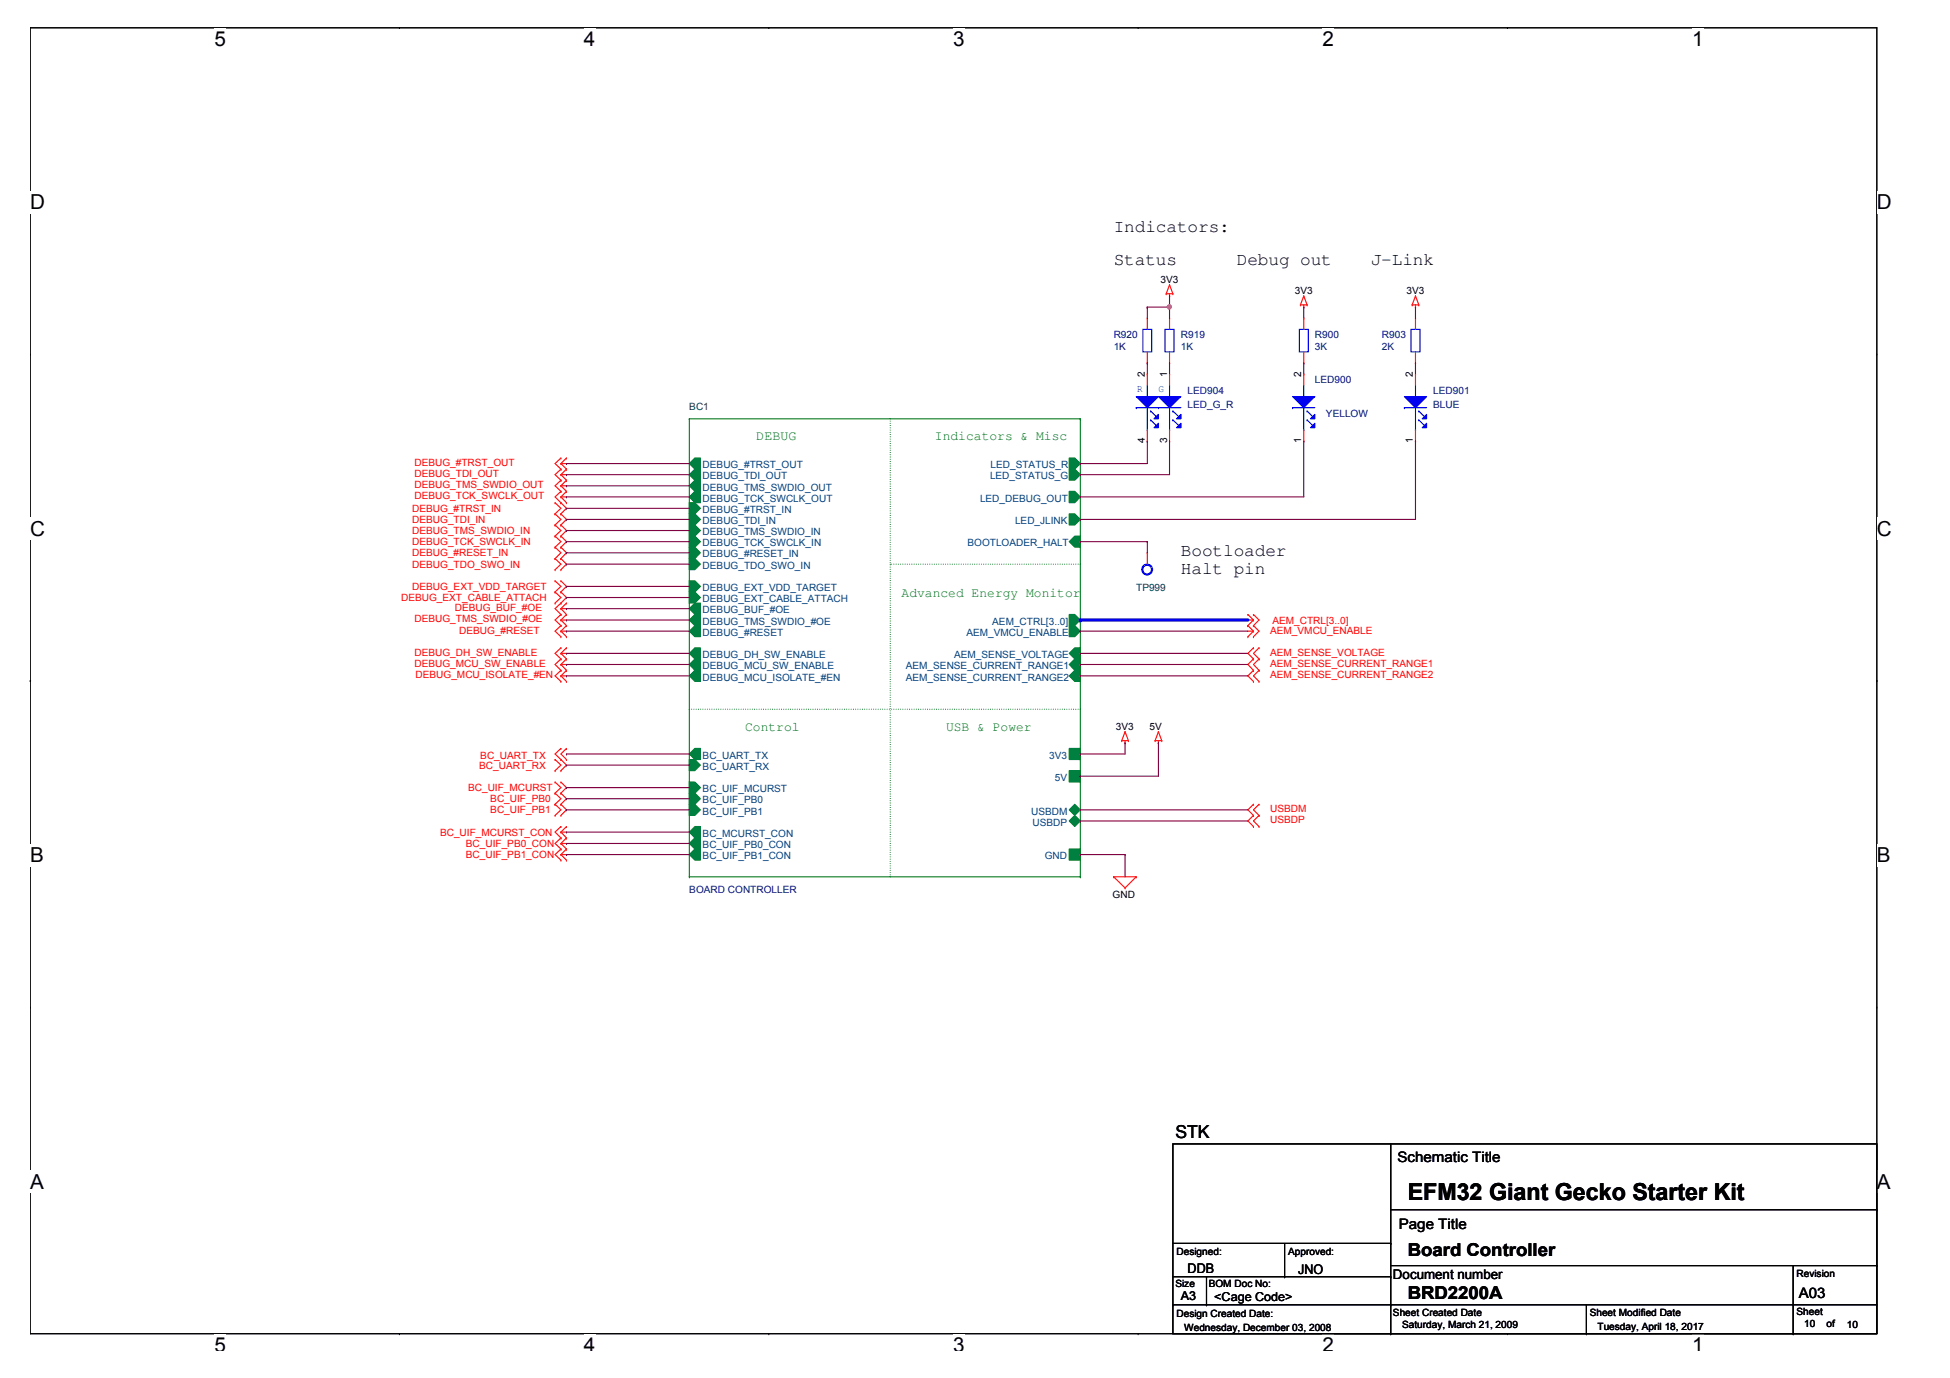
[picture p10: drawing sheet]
<svg xmlns="http://www.w3.org/2000/svg" width="297mm" height="210mm" viewBox="0 0 297 210" stroke-linecap="round" stroke-linejoin="round" font-family="sans-serif">
<path d="M4.6 4.2h281.3v199h-281.3z" fill="none" stroke="#000" stroke-width=".17"/>
<g fill="#fff">
<path d="M32.7 4.2h1.7v3.5h-1.7z"/>
<path d="M32.7 203.2h1.7v2.5h-1.7z"/>
</g>
<path d="M60.8 4.2h.1M60.8 203.2h.1" fill="none" stroke="#000" stroke-width=".17"/>
<g fill="#fff">
<path d="M89 4.2h1.7v3.5h-1.7z"/>
<path d="M89 203.2h1.7v2.5h-1.7z"/>
</g>
<path d="M117.1 4.2h.1M117.1 203.2h.1" fill="none" stroke="#000" stroke-width=".17"/>
<g fill="#fff">
<path d="M145.2 4.2h1.8v3.5h-1.8z"/>
<path d="M145.2 203.2h1.8v2.5h-1.8z"/>
</g>
<path d="M173.4 4.2h.1M173.4 203.2h.1" fill="none" stroke="#000" stroke-width=".17"/>
<g fill="#fff">
<path d="M201.5 4.2h1.7v3.5h-1.7z"/>
<path d="M201.5 203.2h1.7v2.5h-1.7z"/>
</g>
<path d="M229.6 4.2h.1M229.6 203.2h.1" fill="none" stroke="#000" stroke-width=".17"/>
<g fill="#fff">
<path d="M257.7 4.2h1.8v3.5h-1.8z"/>
<path d="M257.7 203.2h1.8v2.5h-1.8z"/>
<path d="M4.6 29.1h2.2v3.5h-2.2z"/>
<path d="M285.9 29.1h2.2v3.5h-2.2z"/>
<path d="M4.6 78.8h2.2v3.5h-2.2z"/>
<path d="M285.9 78.8h2.2v3.5h-2.2z"/>
</g>
<path d="M4.6 53.9h.1M285.9 53.9h.1" fill="none" stroke="#000" stroke-width=".17"/>
<g fill="#fff">
<path d="M4.6 128.5h2.1v3.5h-2.1z"/>
<path d="M285.9 128.5h2.1v3.5h-2.1z"/>
</g>
<path d="M4.6 103.7h.1M285.9 103.7h.1" fill="none" stroke="#000" stroke-width=".17"/>
<path d="M4.6 103.7h.1M285.9 103.7h.1" fill="none" stroke="#000" stroke-width=".15"/>
<g fill="#fff">
<path d="M4.6 178.3h2.1v3.4h-2.1z"/>
<path d="M285.9 178.3h2.1v3.4h-2.1z"/>
</g>
<g fill="none" stroke="#000" stroke-width=".17">
<path d="M4.6 153.4h.1M285.9 153.4h.1M178.7 174.2h107.2v29h-107.2zM211.9 174.2v29M178.7 198.8h.1M178.7 198.8h107.2M178.7 194.5h33.2M178.7 189.4h33.2M183.8 198.8h.1M183.8 194.5v4.3M195.7 194.5h.1M195.7 189.4v5.1"/>
<path d="M211.9 198.8h.1M211.9 194.5h.1M211.9 189.4h.1M211.9 184.3h74M211.9 192.8h74M241.7 198.8v4.4M273.1 198.8h.1M273.1 192.8v10.4M285.9 184.3h.1M285.9 192.8h.1M211.9 203.2h.1M241.7 203.2h.1"/>
<path d="M273.1 203.2h.1"/>
</g>
<g fill="none" stroke="#f00" stroke-width=".17">
<path d="M177.6 44.7h.1M177.6 44.7h1.1M178.2 45.1h.1M178.2 43.4h.1M178.2 44.7v.4M178.2 43.4l-.6 1.3M178.2 43.4l.5 1.3M178.7 44.7h.1M198.1 46.4h.1M198.1 46.4h1M198.6 46.8h.1M198.6 45.1h.1"/>
<path d="M198.6 46.4v.4M198.6 45.1l-.5 1.3M198.6 45.1l.5 1.3M199.1 46.4h.1M215.1 46.4h.1M215.1 46.4h1M215.6 46.8h.1M215.6 45.1h.1M215.6 46.4v.4M215.6 45.1l.5 1.3M215.6 45.1l-.5 1.3M216.1 46.4h.1"/>
<path d="M84.6 80h.1M84.6 78.3h.1M84.6 76.6h.1M84.6 80l.8 .8-.8 .9M84.6 78.3l.8 .8-.8 .9M84.6 76.6l.8 .8-.8 .9M85.4 80h.1M85.4 78.3h.1M85.4 71.5h.1M85.4 69.8h.1M85.4 70.6h.1M85.4 76.6h.1"/>
<path d="M85.4 74.8h.1M85.4 75.7h.1M85.4 73.2h.1M85.4 74h.1M85.4 72.3h.1M85.4 80l.9 .8-.9 .9M85.4 78.3l.9 .8-.9 .9M85.4 69.8l-.8 .8 .8 .9M85.4 70.6l.9 .9M85.4 70.6h.9M85.4 74.8l-.8 .9 1.7 1.7-.9 .9M85.4 75.7l.9 .9"/>
<path d="M85.4 75.7h.9M85.4 73.2l-.8 .8 .8 .8M85.4 74l.9 .8M85.4 74h.9M85.4 71.5l-.8 .8 .8 .9M85.4 72.3l.9 .9M85.4 72.3h.9M86.3 71.5h.1M86.3 69.8h.1M86.3 76.6h.1M86.3 74.8h.1M86.3 73.2h.1"/>
<path d="M86.3 69.8l-.9 .8M86.3 74.8l-.9 .9M86.3 73.2l-.9 .8M86.3 71.5l-.9 .8M84.6 81.7h.1M84.6 85.1h.1M84.6 86.8h.1M84.6 83.4h.1M84.6 90.2h.1M84.6 91.9h.1M84.6 88.5h.1M84.6 85.1l.8 .8-.8 .9"/>
<path d="M84.6 81.7l.8 .8-.8 .9M84.6 83.4l.8 .8-.8 .9M84.6 90.2l.8 .8-.8 .9M84.6 88.5l.8 .8-.8 .9M85.4 93.6h.1M85.4 91.9h.1M85.4 92.7h.1M85.4 95.3h.1M85.4 94.4h.1M85.4 81.7h.1M85.4 85.1h.1M85.4 86.8h.1"/>
<path d="M85.4 83.4h.1M85.4 90.2h.1M85.4 88.5h.1M85.4 97h.1M85.4 96.1h.1M85.4 98.7h.1M85.4 99.5h.1M85.4 91.9l-.8 .8 .8 .9M85.4 92.7l.9 .9M85.4 92.7h.9M85.4 93.6l-.8 .8 .8 .9M85.4 94.4l.9 .9"/>
<path d="M85.4 94.4h.9M85.4 85.1l.9 .8-.9 .9M85.4 81.7l.9 .8-.9 .9M85.4 83.4l.9 .8-.9 .9M85.4 90.2l.9 .8-.9 .9M85.4 88.5l.9 .8-.9 .9M85.4 95.3l-.8 .8 .8 .9M85.4 96.1l.9 .9M85.4 96.1h.9M85.4 98.7l-.8 .8 .8 .9M85.4 99.5l.9 .9M85.4 99.5h.9"/>
<path d="M86.3 93.6h.1M86.3 91.9h.1M86.3 95.3h.1M86.3 97h.1M86.3 98.7h.1M86.3 91.9l-.9 .8M86.3 93.6l-.9 .8M86.3 95.3l-.9 .8M86.3 98.7l-.9 .8M190.1 95.3h.1M190.1 97h.1M190.1 93.6h.1"/>
<path d="M190.1 94.4h.8M190.1 96.1h.8M190.1 95.3l.8 .8M190.1 93.6l.8 .8M190.9 95.3h.1M190.9 97h.1M190.9 96.1h.1M190.9 93.6h.1M190.9 94.4h.1M190.9 98.7h.1M190.9 95.3l.9 .8-.9 .9M190.9 96.1l-.8 .9"/>
<path d="M190.9 93.6l.9 .8-.9 .9M190.9 94.4l-.8 .9M190.9 98.7l-.8 .8 .8 .9M191.8 98.7h.1M191.8 98.7l-.9 .8 .9 .9M84.6 115.7h.1M84.6 117.4h.1M84.6 119.1h.1M84.6 115.7l.8 .8-.8 .9M84.6 119.1l.8 .9-.8 .8M85.4 100.4h.1M85.4 102.1h.1"/>
<path d="M85.4 101.2h.1M85.4 103.8h.1M85.4 103h.1M85.4 115.7h.1M85.4 117.4h.1M85.4 114h.1M85.4 119.1h.1M85.4 100.4l-.8 .8 .8 .9M85.4 101.2l.9 .9M85.4 101.2h.9M85.4 102.1l-.8 .9 .8 .8M85.4 103l.9 .8"/>
<path d="M85.4 103h.9M85.4 115.7l.9 .8-.9 .9M85.4 114l-.8 .8 .8 .9M85.4 119.1l.9 .9-.9 .8M86.3 100.4h.1M86.3 102.1h.1M86.3 103.8h.1M86.3 114h.1M86.3 115.7h.1M86.3 100.4l-.9 .8M86.3 102.1l-.9 .9M86.3 114l-.9 .8 .9 .9"/>
<path d="M170.9 112.8h.1M170.9 112.8h1M171.4 113.2h.1M171.4 111.5h.1M171.4 112.8v.4M171.4 111.5l-.5 1.3M171.4 111.5l.5 1.3M171.9 112.8h.1M176 112.8h.1M176 112.8h1M176.5 113.2h.1M176.5 111.5h.1"/>
<path d="M176.5 112.8v.4M176.5 111.5l-.5 1.3M176.5 111.5l.5 1.3M177 112.8h.1M190.9 100.4h.1M190.9 103.8h.1M190.9 102.1h.1M190.9 102.1l-.8 .9 .8 .8M190.9 100.4l-.8 .8 .8 .9M191.8 100.4h.1M191.8 103.8h.1M191.8 102.1h.1"/>
<path d="M191.8 102.1l-.9 .9 .9 .8M191.8 100.4l-.9 .8 .9 .9M84.6 120.8h.1M84.6 122.5h.1M84.6 124.2h.1M84.6 120.8l.8 .9-.8 .8M84.6 122.5l.8 .9-.8 .8M85.4 125.9h.1M85.4 127.6h.1M85.4 126.7h.1M85.4 120.8h.1M85.4 122.5h.1"/>
<path d="M85.4 124.2h.1M85.4 129.3h.1M85.4 128.5h.1M85.4 131h.1M85.4 130.2h.1M85.4 125.9l-.8 .8 .8 .9M85.4 126.7l.9 .9M85.4 126.7h.9M85.4 120.8l.9 .9-.9 .8M85.4 122.5l.9 .9-.9 .8M85.4 127.6l-.8 .9 .8 .8M85.4 128.5l.9 .8"/>
<path d="M85.4 128.5h.9M85.4 129.3l-.8 .9 .8 .8M85.4 130.2l.9 .8M85.4 130.2h.9M86.3 125.9h.1M86.3 127.6h.1M86.3 129.3h.1M86.3 131h.1M86.3 125.9l-.9 .8M86.3 127.6l-.9 .9M86.3 129.3l-.9 .9M169.6 133.6h.1"/>
<path d="M169.6 133.6h3.5M169.6 133.6l1.8 1.7M171.4 135.3h.1M173.1 133.6h.1M173.1 133.6l-1.7 1.7M190.9 124.2h.1M190.9 122.5h.1M190.9 125.9h.1M190.9 122.5l-.8 .9 .8 .8M190.9 124.2l-.8 .9 .8 .8M191.8 124.2h.1M191.8 122.5h.1"/>
<path d="M191.8 125.9h.1M191.8 122.5l-.9 .9 .9 .8M191.8 124.2l-.9 .9 .9 .8"/>
</g>
<path d="M196.9 60.4h3.4l-1.7 1.7z" fill="#00f"/>
<path d="M196.9 60.4h3.4l-1.7 1.7z" fill="none" stroke="#00f" stroke-width=".17"/>
<path d="M199.6 63.8l.7-.7v.7z" fill="#00f"/>
<path d="M199.6 63.8l.7-.7v.7z" fill="none" stroke="#00f" stroke-width=".17"/>
<path d="M199.6 65.2l.7-.7v.7z" fill="#00f"/>
<g fill="none" stroke="#00f" stroke-width=".17">
<path d="M197.9 50.2h1.4v3.4h-1.4zM198.6 58.7v1.7M196.9 62.1h.1M196.9 62.1h3.4M198.6 60.4h.1M198.6 65.5h.1M198.6 62.1v3.4M199.1 62.6h.1M199.1 64h.1M199.1 62.6l.9 .9M199.1 64l.9 .8M199.6 65.2l.7-.7v.7z"/>
<circle cx="174.7" cy="86.8" r=".66"/>
<circle cx="174.7" cy="86.8" r=".83"/>
</g>
<path d="M198.6 57h.1M198.6 55.3h.1M198.6 48.5h.1M198.6 48.5v1.7M198.6 53.6v1.7M198.6 57v1.7M198.6 67.2h.1M198.6 65.5v1.7M174.8 84.2h.1M174.8 84.2v1.7" fill="none" stroke="#f00" stroke-width=".17"/>
<path d="M176.5 60.4h3.4l-1.7 1.7z" fill="#00f"/>
<path d="M176.5 60.4h3.4l-1.7 1.7z" fill="none" stroke="#00f" stroke-width=".17"/>
<path d="M179.2 63.8l.7-.7v.7z" fill="#00f"/>
<path d="M179.2 63.8l.7-.7v.7z" fill="none" stroke="#00f" stroke-width=".17"/>
<path d="M179.2 65.2l.7-.7v.7z" fill="#00f"/>
<g fill="none" stroke="#00f" stroke-width=".17">
<path d="M178.2 58.7v1.7M174.8 65.5h.1M174.8 62.1v3.4M176.5 62.1h.1M176.5 62.1h3.4M178.2 60.4h.1M178.2 65.5h.1M178.2 62.1v3.4M178.7 62.6h.1M178.7 64h.1M178.7 62.6l.8 .9M178.7 64l.8 .8"/>
<path d="M179.2 65.2l.7-.7v.7z"/>
</g>
<path d="M173.1 60.4h3.4l-1.7 1.7z" fill="#00f"/>
<path d="M174.8 58.7v1.7M173.1 60.4h3.4l-1.7 1.7zM173.1 62.1h.1M173.1 62.1h3.4M174.8 60.4h.1M175.3 62.6h.1M175.3 64h.1M175.3 62.6l.8 .9M175.3 64l.8 .8" fill="none" stroke="#00f" stroke-width=".17"/>
<path d="M175.8 63.8l.7-.7v.7z" fill="#00f"/>
<path d="M175.8 63.8l.7-.7v.7z" fill="none" stroke="#00f" stroke-width=".17"/>
<path d="M175.8 65.2l.7-.7v.7z" fill="#00f"/>
<path d="M175.8 65.2l.7-.7v.7z" fill="none" stroke="#00f" stroke-width=".17"/>
<path d="M174.8 57h.1M174.8 57v1.7M178.2 57h.1M178.2 57v1.7M174.8 67.2h.1M174.8 65.5v1.7M178.2 67.2h.1M178.2 65.5v1.7" fill="none" stroke="#f00" stroke-width=".17"/>
<path d="M135.6 63.8v69.8M135.6 85.9h.1M164.6 85.9h-29M105 108h.1M164.6 108h-59.6M135.6 133.6h.1" fill="none" stroke="#008000" stroke-width=".17" stroke-dasharray="0 .3"/>
<path d="M162.9 123.4l.8-.9 .9 .9-.9 .8z" fill="#008040"/>
<path d="M162.9 123.4l.8-.9 .9 .9-.9 .8z" fill="none" stroke="#008040" stroke-width=".17"/>
<path d="M162.9 125.1l.8-.9 .9 .9-.9 .8z" fill="#008040"/>
<path d="M162.9 125.1l.8-.9 .9 .9-.9 .8z" fill="none" stroke="#008040" stroke-width=".17"/>
<path d="M105.8 71.5h.9v1.7h-.9l-.8-.9z" fill-rule="evenodd" fill="#008040"/>
<path d="M105.8 71.5h.9v1.7h-.9l-.8-.9z" fill="none" stroke="#008040" stroke-width=".17"/>
<path d="M105 74l.8-.8h.9v1.6h-.9z" fill-rule="evenodd" fill="#008040"/>
<path d="M105 74l.8-.8h.9v1.6h-.9z" fill="none" stroke="#008040" stroke-width=".17"/>
<path d="M105 75.7l.8-.9h.9v1.8h-.9z" fill-rule="evenodd" fill="#008040"/>
<path d="M105 75.7l.8-.9h.9v1.8h-.9z" fill="none" stroke="#008040" stroke-width=".17"/>
<path d="M105 70.6l.8-.8h.9v1.7h-.9z" fill-rule="evenodd" fill="#008040"/>
<path d="M105 70.6l.8-.8h.9v1.7h-.9z" fill="none" stroke="#008040" stroke-width=".17"/>
<path d="M105 80h.8l.9 .8-.9 .9h-.8z" fill-rule="evenodd" fill="#008040"/>
<path d="M105 80h.8l.9 .8-.9 .9h-.8z" fill="none" stroke="#008040" stroke-width=".17"/>
<path d="M105 83.4h.8l.9 .8-.9 .9h-.8z" fill-rule="evenodd" fill="#008040"/>
<path d="M105 83.4h.8l.9 .8-.9 .9h-.8z" fill="none" stroke="#008040" stroke-width=".17"/>
<path d="M105 76.6h.8l.9 .8-.9 .9h-.8z" fill-rule="evenodd" fill="#008040"/>
<path d="M105 76.6h.8l.9 .8-.9 .9h-.8z" fill="none" stroke="#008040" stroke-width=".17"/>
<path d="M105 81.7h.8l.9 .8-.9 .9h-.8z" fill-rule="evenodd" fill="#008040"/>
<path d="M105 81.7h.8l.9 .8-.9 .9h-.8z" fill="none" stroke="#008040" stroke-width=".17"/>
<path d="M105 85.1h.8l.9 .8-.9 .9h-.8z" fill-rule="evenodd" fill="#008040"/>
<path d="M105 85.1h.8l.9 .8-.9 .9h-.8z" fill="none" stroke="#008040" stroke-width=".17"/>
<path d="M105 78.3h.8l.9 .8-.9 .9h-.8z" fill-rule="evenodd" fill="#008040"/>
<path d="M105 78.3h.8l.9 .8-.9 .9h-.8z" fill="none" stroke="#008040" stroke-width=".17"/>
<path d="M162.9 95.3h.8l.9 .8-.9 .9h-.8z" fill-rule="evenodd" fill="#008040"/>
<path d="M162.9 95.3h.8l.9 .8-.9 .9h-.8z" fill="none" stroke="#008040" stroke-width=".17"/>
<path d="M105 88.5h.8l.9 .8-.9 .9h-.8z" fill-rule="evenodd" fill="#008040"/>
<path d="M105 88.5h.8l.9 .8-.9 .9h-.8z" fill="none" stroke="#008040" stroke-width=".17"/>
<path d="M105 90.2h.8l.9 .8-.9 .9h-.8z" fill-rule="evenodd" fill="#008040"/>
<path d="M105 90.2h.8l.9 .8-.9 .9h-.8z" fill="none" stroke="#008040" stroke-width=".17"/>
<path d="M105 92.7l.8-.8h.9v1.7h-.9z" fill-rule="evenodd" fill="#008040"/>
<path d="M105 92.7l.8-.8h.9v1.7h-.9z" fill="none" stroke="#008040" stroke-width=".17"/>
<path d="M105 94.4l.8-.8h.9v1.7h-.9z" fill-rule="evenodd" fill="#008040"/>
<path d="M105 94.4l.8-.8h.9v1.7h-.9z" fill="none" stroke="#008040" stroke-width=".17"/>
<path d="M105 103l.8-.9h.9v1.7h-.9z" fill-rule="evenodd" fill="#008040"/>
<path d="M105 103l.8-.9h.9v1.7h-.9z" fill="none" stroke="#008040" stroke-width=".17"/>
<path d="M105 96.1l.8-.8h.9v1.7h-.9z" fill-rule="evenodd" fill="#008040"/>
<path d="M105 96.1l.8-.8h.9v1.7h-.9z" fill="none" stroke="#008040" stroke-width=".17"/>
<path d="M105 101.2l.8-.8h.9v1.7h-.9z" fill-rule="evenodd" fill="#008040"/>
<path d="M105 101.2l.8-.8h.9v1.7h-.9z" fill="none" stroke="#008040" stroke-width=".17"/>
<path d="M105 99.5l.8-.8h.9v1.7h-.9z" fill-rule="evenodd" fill="#008040"/>
<path d="M105 99.5l.8-.8h.9v1.7h-.9z" fill="none" stroke="#008040" stroke-width=".17"/>
<path d="M162.9 93.6h.8l.9 .8-.9 .9h-.8z" fill-rule="evenodd" fill="#008040"/>
<path d="M162.9 93.6h.8l.9 .8-.9 .9h-.8z" fill="none" stroke="#008040" stroke-width=".17"/>
<path d="M162.9 129.3h1.7v1.7h-1.7z" fill-rule="evenodd" fill="#008040"/>
<path d="M162.9 129.3h1.7v1.7h-1.7z" fill="none" stroke="#008040" stroke-width=".17"/>
<path d="M162.9 117.4h1.7v1.7h-1.7z" fill-rule="evenodd" fill="#008040"/>
<path d="M162.9 117.4h1.7v1.7h-1.7z" fill="none" stroke="#008040" stroke-width=".17"/>
<path d="M162.9 114h1.7v1.7h-1.7z" fill-rule="evenodd" fill="#008040"/>
<path d="M162.9 114h1.7v1.7h-1.7z" fill="none" stroke="#008040" stroke-width=".17"/>
<path d="M162.9 101.2l.8-.8h.9v1.7h-.9z" fill-rule="evenodd" fill="#008040"/>
<path d="M162.9 101.2l.8-.8h.9v1.7h-.9z" fill="none" stroke="#008040" stroke-width=".17"/>
<path d="M162.9 99.5l.8-.8h.9v1.7h-.9z" fill-rule="evenodd" fill="#008040"/>
<path d="M162.9 99.5l.8-.8h.9v1.7h-.9z" fill="none" stroke="#008040" stroke-width=".17"/>
<path d="M162.9 103l.8-.9h.9v1.7h-.9z" fill-rule="evenodd" fill="#008040"/>
<path d="M162.9 103l.8-.9h.9v1.7h-.9z" fill="none" stroke="#008040" stroke-width=".17"/>
<path d="M105 114.8l.8-.8h.9v1.7h-.9z" fill-rule="evenodd" fill="#008040"/>
<path d="M105 114.8l.8-.8h.9v1.7h-.9z" fill="none" stroke="#008040" stroke-width=".17"/>
<path d="M105 115.7h.8l.9 .8-.9 .9h-.8z" fill-rule="evenodd" fill="#008040"/>
<path d="M105 115.7h.8l.9 .8-.9 .9h-.8z" fill="none" stroke="#008040" stroke-width=".17"/>
<path d="M105 120.8h.8l.9 .9-.9 .8h-.8z" fill-rule="evenodd" fill="#008040"/>
<path d="M105 120.8h.8l.9 .9-.9 .8h-.8z" fill="none" stroke="#008040" stroke-width=".17"/>
<path d="M105 122.5h.8l.9 .9-.9 .8h-.8z" fill-rule="evenodd" fill="#008040"/>
<path d="M105 122.5h.8l.9 .9-.9 .8h-.8z" fill="none" stroke="#008040" stroke-width=".17"/>
<path d="M105 126.7l.8-.8h.9v1.7h-.9z" fill-rule="evenodd" fill="#008040"/>
<path d="M105 126.7l.8-.8h.9v1.7h-.9z" fill="none" stroke="#008040" stroke-width=".17"/>
<path d="M105 128.5l.8-.9h.9v1.7h-.9z" fill-rule="evenodd" fill="#008040"/>
<path d="M105 128.5l.8-.9h.9v1.7h-.9z" fill="none" stroke="#008040" stroke-width=".17"/>
<path d="M105.8 129.3h.9v1.7h-.9l-.8-.8z" fill-rule="evenodd" fill="#008040"/>
<path d="M105.8 129.3h.9v1.7h-.9l-.8-.8z" fill="none" stroke="#008040" stroke-width=".17"/>
<path d="M105 119.1h.8l.9 .9-.9 .8h-.8z" fill-rule="evenodd" fill="#008040"/>
<path d="M105 119.1h.8l.9 .9-.9 .8h-.8z" fill="none" stroke="#008040" stroke-width=".17"/>
<path d="M162.9 82.5l.8-.8h.9v1.7h-.9z" fill-rule="evenodd" fill="#008040"/>
<path d="M162.9 82.5l.8-.8h.9v1.7h-.9z" fill="none" stroke="#008040" stroke-width=".17"/>
<path d="M162.9 69.8h.8l.9 .8-.9 .9h-.8z" fill-rule="evenodd" fill="#008040"/>
<path d="M162.9 69.8h.8l.9 .8-.9 .9h-.8z" fill="none" stroke="#008040" stroke-width=".17"/>
<path d="M162.9 78.3h.8l.9 .8-.9 .9h-.8z" fill-rule="evenodd" fill="#008040"/>
<path d="M162.9 78.3h.8l.9 .8-.9 .9h-.8z" fill="none" stroke="#008040" stroke-width=".17"/>
<path d="M162.9 71.5h.8l.9 .8-.9 .9h-.8z" fill-rule="evenodd" fill="#008040"/>
<path d="M162.9 71.5h.8l.9 .8-.9 .9h-.8z" fill="none" stroke="#008040" stroke-width=".17"/>
<path d="M162.9 74.8h.8l.9 .9-.9 .9h-.8z" fill-rule="evenodd" fill="#008040"/>
<path d="M162.9 74.8h.8l.9 .9-.9 .9h-.8z" fill="none" stroke="#008040" stroke-width=".17"/>
<path d="M105 63.8h.1M105 63.8h59.6M105 63.8v69.8M164.6 63.8h.1M164.6 63.8v69.8M105 133.6h.1M105 133.6h59.6M164.6 133.6h.1" fill="none" stroke="#008000" stroke-width=".17"/>
<path d="M177.5 50.2h1.3v3.4h-1.3z" fill="none" stroke="#00f" stroke-width=".17"/>
<path d="M178.2 55.3h.1M178.2 48.5h.1M178.2 48.5v1.7M178.2 53.6v1.7" fill="none" stroke="#f00" stroke-width=".17"/>
<path d="M213.9 60.4h3.4l-1.7 1.7z" fill="#00f"/>
<path d="M213.9 60.4h3.4l-1.7 1.7z" fill="none" stroke="#00f" stroke-width=".17"/>
<path d="M216.6 63.8l.7-.7v.7z" fill="#00f"/>
<path d="M216.6 63.8l.7-.7v.7z" fill="none" stroke="#00f" stroke-width=".17"/>
<path d="M216.6 65.2l.7-.7v.7z" fill="#00f"/>
<g fill="none" stroke="#00f" stroke-width=".17">
<path d="M174.1 50.2h1.3v3.4h-1.3zM214.9 50.2h1.4v3.4h-1.4zM215.6 58.7v1.7M213.9 62.1h.1M213.9 62.1h3.4M215.6 60.4h.1M215.6 65.5h.1M215.6 62.1v3.4M216.1 62.6h.1M216.1 64h.1M216.1 62.6l.9 .9M216.1 64l.9 .8"/>
<path d="M216.6 65.2l.7-.7v.7z"/>
</g>
<path d="M174.8 55.3h.1M174.8 48.5h.1M174.8 48.5v1.7M174.8 53.6v1.7M215.6 57h.1M215.6 55.3h.1M215.6 48.5h.1M215.6 48.5v1.7M215.6 53.6v1.7M215.6 57v1.7M215.6 67.2h.1M215.6 65.5v1.7" fill="none" stroke="#f00" stroke-width=".17"/>
<g fill="none" stroke="#800040" stroke-width=".17">
<path d="M86.3 79.1h.1M86.3 77.4h.1M86.3 70.6h.1M86.3 75.7h.1M86.3 74h.1M86.3 72.3h.1M86.3 79.1h18.7M86.3 77.4h18.7M86.3 70.6h18.7M86.3 75.7h18.7M86.3 74h18.7M86.3 72.3h18.7"/>
<path d="M86.3 80.8h.1M86.3 85.9h.1M86.3 82.5h.1M86.3 84.2h.1M86.3 89.3h.1M86.3 91h.1M86.3 92.7h.1M86.3 94.4h.1M86.3 96.1h.1M86.3 99.5h.1M86.3 80.8h18.7M86.3 85.9h18.7"/>
<path d="M86.3 82.5h18.7M86.3 84.2h18.7M86.3 89.3h18.7M86.3 91h18.7M86.3 92.7h18.7M86.3 94.4h18.7M86.3 96.1h18.7M86.3 99.5h18.7M86.3 101.2h.1M86.3 103h.1M86.3 101.2h18.7M86.3 103h18.7"/>
<path d="M164.6 114.8h.1M164.6 118.2h.1M171.4 113.2h.1M171.4 113.2v1.6h-6.8M176.5 113.2h.1M176.5 113.2v5h-11.9M164.6 125.1h.1M164.6 123.4h.1M164.6 130.2h.1M164.6 125.1h25.5M164.6 123.4h25.5M164.6 130.2h6.8"/>
<path d="M171.4 130.2h.1M171.4 130.2v3.4"/>
</g>
<path d="M164.6 94.4h25.5" fill="none" stroke="#00f" stroke-width=".51"/>
<circle cx="164.6" cy="94.4" r=".25" fill="#00f"/>
<g fill="none" stroke="#800040" stroke-width=".17">
<path d="M174.8 46.8h.1M178.2 45.1h.1M178.2 45.1v1.7h-3.4M164.6 96.1h.1M164.6 99.5h.1M164.6 96.1h25.5M164.6 99.5h25.5M86.3 114.8h.1M86.3 116.5h.1M86.3 120h.1M86.3 114.8h18.7M86.3 116.5h18.7"/>
<path d="M86.3 120h18.7M164.6 103h.1M164.6 101.2h.1M164.6 103h25.5M164.6 101.2h25.5M86.3 121.7h.1M86.3 123.4h.1M86.3 126.7h.1M86.3 128.5h.1M86.3 130.2h.1M86.3 121.7h18.7M86.3 123.4h18.7"/>
<path d="M86.3 126.7h18.7M86.3 128.5h18.7M86.3 130.2h18.7"/>
</g>
<circle cx="178.1" cy="46.8" r=".32" fill="#f0f"/>
<circle cx="178.1" cy="46.8" r=".32" fill="none" stroke="#f0f" stroke-width=".17"/>
<g fill="none" stroke="#800040" stroke-width=".17">
<path d="M174.8 46.8h.1M174.8 55.3h.1M174.8 46.8v1.7M174.8 55.3v1.7M178.2 46.8h.1M178.2 55.3h.1M178.2 46.8v1.7M178.2 55.3v1.7M198.6 46.8h.1M198.6 55.3h.1M198.6 46.8v1.7M198.6 55.3v1.7"/>
<path d="M215.6 46.8h.1M215.6 55.3h.1M215.6 46.8v1.7M215.6 55.3v1.7M164.6 70.6h.1M164.6 72.3h.1M164.6 75.7h.1M164.6 79.1h.1M174.8 67.2h.1M174.8 67.2v3.4h-10.2M178.2 67.2h.1M178.2 67.2v5.1h-13.6"/>
<path d="M198.6 67.2h.1M198.6 67.2v8.5h-34M215.6 67.2h.1M215.6 67.2v11.9h-51M164.6 82.5h.1M164.6 82.5h10.2M174.8 82.5h.1M174.8 82.5v1.7"/>
</g>
<circle cx="178.1" cy="46.8" r=".32" fill="#f0f"/>
<circle cx="178.1" cy="46.8" r=".32" fill="none" stroke="#f0f" stroke-width=".17"/>
<text font-size="3.6" x="214.4" y="182.8">EFM32 Giant Gecko Starter Kit</text>
<g font-size="3.1">
<text x="32.7" y="7">5</text>
<text x="89" y="7">4</text>
<text x="145.2" y="7">3</text>
<text x="201.5" y="7">2</text>
<text x="257.7" y="7">1</text>
<text x="4.6" y="31.9">D</text>
<text x="285.9" y="31.9">D</text>
<text x="4.6" y="81.6">C</text>
<text x="285.9" y="81.6">C</text>
<text x="4.6" y="131.3">B</text>
<text x="285.9" y="131.3">B</text>
<text x="4.6" y="181.1">A</text>
<text x="285.9" y="181.1">A</text>
<text x="32.7" y="206">5</text>
<text x="89" y="206">4</text>
<text x="145.2" y="206">3</text>
<text x="201.5" y="206">2</text>
<text x="257.7" y="206">1</text>
</g>
<g font-size="2.7">
<text x="169.6" y="35.3">Indicators:</text>
<text x="169.6" y="40.4">Status</text>
<text x="188.4" y="40.4">Debug out</text>
<text x="208.8" y="40.4">J-Link</text>
<text x="179.9" y="84.7">Bootloader</text>
<text x="179.9" y="87.4">Halt pin</text>
<text x="179" y="173.3">STK</text>
<text x="214.4" y="191.3">Board Controller</text>
<text x="214.4" y="197.9">BRD2200A</text>
</g>
<g font-size="2.2">
<text x="212.9" y="177">Schematic Title</text>
<text x="213.1" y="187.2">Page Title</text>
<text x="274" y="197.7">A03</text>
</g>
<g font-size="2" fill="#008000">
<text x="115.2" y="67.1">DEBUG</text>
<text x="142.4" y="67.1">Indicators &amp; Misc</text>
<text x="137.3" y="90.9">Advanced Energy Monitor</text>
<text x="113.5" y="111.3">Control</text>
<text x="144.1" y="111.3">USB &amp; Power</text>
</g>
<g font-size="2">
<text x="180.9" y="193.8">DDB</text>
<text x="197.8" y="194">JNO</text>
<text x="212.2" y="194.9">Document number</text>
</g>
<g font-size="1.9">
<text x="179.9" y="198.1">A3</text>
<text x="185" y="198.2">&lt;Cage Code&gt;</text>
</g>
<g font-size="1.5">
<text x="176.8" y="43.1">3V3</text>
<text x="197.2" y="44.8">3V3</text>
<text x="214.3" y="44.8">3V3</text>
<text x="174.4" y="57.5" transform="rotate(-90 174.4 57.5)">2</text>
<text x="177.8" y="57.5" transform="rotate(-90 177.8 57.5)">1</text>
<text x="198.2" y="57.5" transform="rotate(-90 198.2 57.5)">2</text>
<text x="215.2" y="57.5" transform="rotate(-90 215.2 57.5)">2</text>
<text x="174.4" y="67.5" transform="rotate(-90 174.4 67.5)">4</text>
<text x="177.8" y="67.5" transform="rotate(-90 177.8 67.5)">3</text>
<text x="198.2" y="67.5" transform="rotate(-90 198.2 67.5)">1</text>
<text x="215.2" y="67.5" transform="rotate(-90 215.2 67.5)">1</text>
<text x="170" y="111.1">3V3</text>
<text x="175.1" y="111.1">5V</text>
<text x="169.5" y="136.8">GND</text>
<text x="179.2" y="191.1">Designed:</text>
<text x="196.2" y="191.1">Approved:</text>
<text x="179" y="196">Size</text>
<text x="184.1" y="196">BOM Doc No:</text>
<text x="273.7" y="194.5">Revision</text>
<text x="179.2" y="200.7">Design Created Date:</text>
<text x="180.4" y="202.7">Wednesday, December 03, 2008</text>
<text x="212.2" y="200.5">Sheet Created Date</text>
<text x="213.6" y="202.4">Saturday, March 21, 2009</text>
<text x="242.2" y="200.5">Sheet Modified Date</text>
<text x="243.3" y="202.5">Tuesday, April 18, 2017</text>
<text x="273.7" y="200.3">Sheet</text>
<text x="274.8" y="202.2">10</text>
<text x="278.2" y="202.2">of</text>
<text x="281.3" y="202.4">10</text>
</g>
<g font-size="1.5" fill="#000080">
<text x="169.6" y="51.6">R920</text>
<text x="169.6" y="53.3">1K</text>
<text x="179.9" y="51.6">R919</text>
<text x="179.9" y="53.3">1K</text>
<text x="200.3" y="51.6">R900</text>
<text x="200.3" y="53.3">3K</text>
<text x="210.5" y="51.6">R903</text>
<text x="210.5" y="53.3">2K</text>
<text x="200.3" y="58.4">LED900</text>
<text x="180.9" y="60.1">LED904</text>
<text x="180.9" y="62.1">LED_G_R</text>
<text x="202" y="63.5">YELLOW</text>
<text x="218.3" y="60.1">LED901</text>
<text x="218.3" y="62.1">BLUE</text>
<text x="105" y="136">BOARD CONTROLLER</text>
</g>
<g font-size="1.5" fill="#00f">
<text x="173.2" y="59.7">R</text>
<text x="176.5" y="59.7">G</text>
</g>
<g font-size="1.5" fill="#004040">
<text x="105" y="62.5">BC1</text>
<text x="173.1" y="90">TP999</text>
</g>
<g font-size="1.5" fill="#f00">
<text x="63.1" y="71">DEBUG_#TRST_OUT</text>
<text x="62.8" y="78">DEBUG_#TRST_IN</text>
<text x="63.1" y="76.1">DEBUG_TCK_SWCLK_OUT</text>
<text x="63.1" y="74.4">DEBUG_TMS_SWDIO_OUT</text>
<text x="63.1" y="72.7">DEBUG_TDI_OUT</text>
<text x="62.8" y="81.4">DEBUG_TMS_SWDIO_IN</text>
<text x="62.8" y="79.7">DEBUG_TDI_IN</text>
<text x="62.8" y="83.1">DEBUG_TCK_SWCLK_IN</text>
<text x="62.8" y="86.5">DEBUG_TDO_SWO_IN</text>
<text x="62.8" y="84.8">DEBUG_#RESET_IN</text>
<text x="62.8" y="89.9">DEBUG_EXT_VDD_TARGET</text>
<text x="61.1" y="91.6">DEBUG_EXT_CABLE_ATTACH</text>
<text x="63.1" y="94.8">DEBUG_TMS_SWDIO_#OE</text>
<text x="69.3" y="93.1">DEBUG_BUF_#OE</text>
<text x="193.8" y="95">AEM_CTRL[3..0]</text>
<text x="63.1" y="99.9">DEBUG_DH_SW_ENABLE</text>
<text x="63.1" y="101.6">DEBUG_MCU_SW_ENABLE</text>
<text x="69.9" y="96.5">DEBUG_#RESET</text>
<text x="193.5" y="96.5">AEM_VMCU_ENABLE</text>
<text x="193.5" y="99.9">AEM_SENSE_VOLTAGE</text>
<text x="193.5" y="101.6">AEM_SENSE_CURRENT_RANGE1</text>
<text x="63.3" y="103.3">DEBUG_MCU_ISOLATE_#EN</text>
<text x="193.5" y="103.3">AEM_SENSE_CURRENT_RANGE2</text>
<text x="73" y="117.1">BC_UART_RX</text>
<text x="73.2" y="115.6">BC_UART_TX</text>
<text x="71.3" y="120.5">BC_UIF_MCURST</text>
<text x="74.7" y="122.2">BC_UIF_PB0</text>
<text x="74.7" y="123.9">BC_UIF_PB1</text>
<text x="193.5" y="123.7">USBDM</text>
<text x="193.5" y="125.4">USBDP</text>
<text x="67" y="127.3">BC_UIF_MCURST_CON</text>
<text x="71" y="129">BC_UIF_PB0_CON</text>
<text x="71" y="130.7">BC_UIF_PB1_CON</text>
</g>
<g font-size="1.5" fill="#004080">
<text x="107" y="71.3">DEBUG_#TRST_OUT</text>
<text x="150.9" y="71.3">LED_STATUS_R</text>
<text x="107" y="73">DEBUG_TDI_OUT</text>
<text x="107" y="74.7">DEBUG_TMS_SWDIO_OUT</text>
<text x="107" y="76.4">DEBUG_TCK_SWCLK_OUT</text>
<text x="149.3" y="76.4">LED_DEBUG_OUT</text>
<text x="150.8" y="73">LED_STATUS_G</text>
<text x="107" y="81.5">DEBUG_TMS_SWDIO_IN</text>
<text x="107" y="78.1">DEBUG_#TRST_IN</text>
<text x="107" y="83.2">DEBUG_TCK_SWCLK_IN</text>
<text x="107" y="79.8">DEBUG_TDI_IN</text>
<text x="147.4" y="83.2">BOOTLOADER_HALT</text>
<text x="154.6" y="79.8">LED_JLINK</text>
<text x="107" y="84.9">DEBUG_#RESET_IN</text>
<text x="107" y="86.7">DEBUG_TDO_SWO_IN</text>
<text x="107" y="90">DEBUG_EXT_VDD_TARGET</text>
<text x="107" y="91.7">DEBUG_EXT_CABLE_ATTACH</text>
<text x="107" y="93.4">DEBUG_BUF_#OE</text>
<text x="107" y="95.2">DEBUG_TMS_SWDIO_#OE</text>
<text x="151.1" y="95.2">AEM_CTRL[3..0]</text>
<text x="107" y="96.9">DEBUG_#RESET</text>
<text x="107" y="101.9">DEBUG_MCU_SW_ENABLE</text>
<text x="107" y="100.2">DEBUG_DH_SW_ENABLE</text>
<text x="138" y="101.9">AEM_SENSE_CURRENT_RANGE1</text>
<text x="145.3" y="100.2">AEM_SENSE_VOLTAGE</text>
<text x="147.2" y="96.9">AEM_VMCU_ENABLE</text>
<text x="107" y="103.7">DEBUG_MCU_ISOLATE_#EN</text>
<text x="138" y="103.7">AEM_SENSE_CURRENT_RANGE2</text>
<text x="107" y="115.6">BC_UART_TX</text>
<text x="107" y="117.3">BC_UART_RX</text>
<text x="159.8" y="115.6">3V3</text>
<text x="160.7" y="119">5V</text>
<text x="107" y="122.4">BC_UIF_PB0</text>
<text x="107" y="124.1">BC_UIF_PB1</text>
<text x="107" y="120.7">BC_UIF_MCURST</text>
<text x="157.1" y="124.1">USBDM</text>
<text x="157.3" y="125.8">USBDP</text>
<text x="107" y="127.5">BC_MCURST_CON</text>
<text x="107" y="129.2">BC_UIF_PB0_CON</text>
<text x="107" y="130.9">BC_UIF_PB1_CON</text>
<text x="159.1" y="130.9">GND</text>
</g>
</svg>
